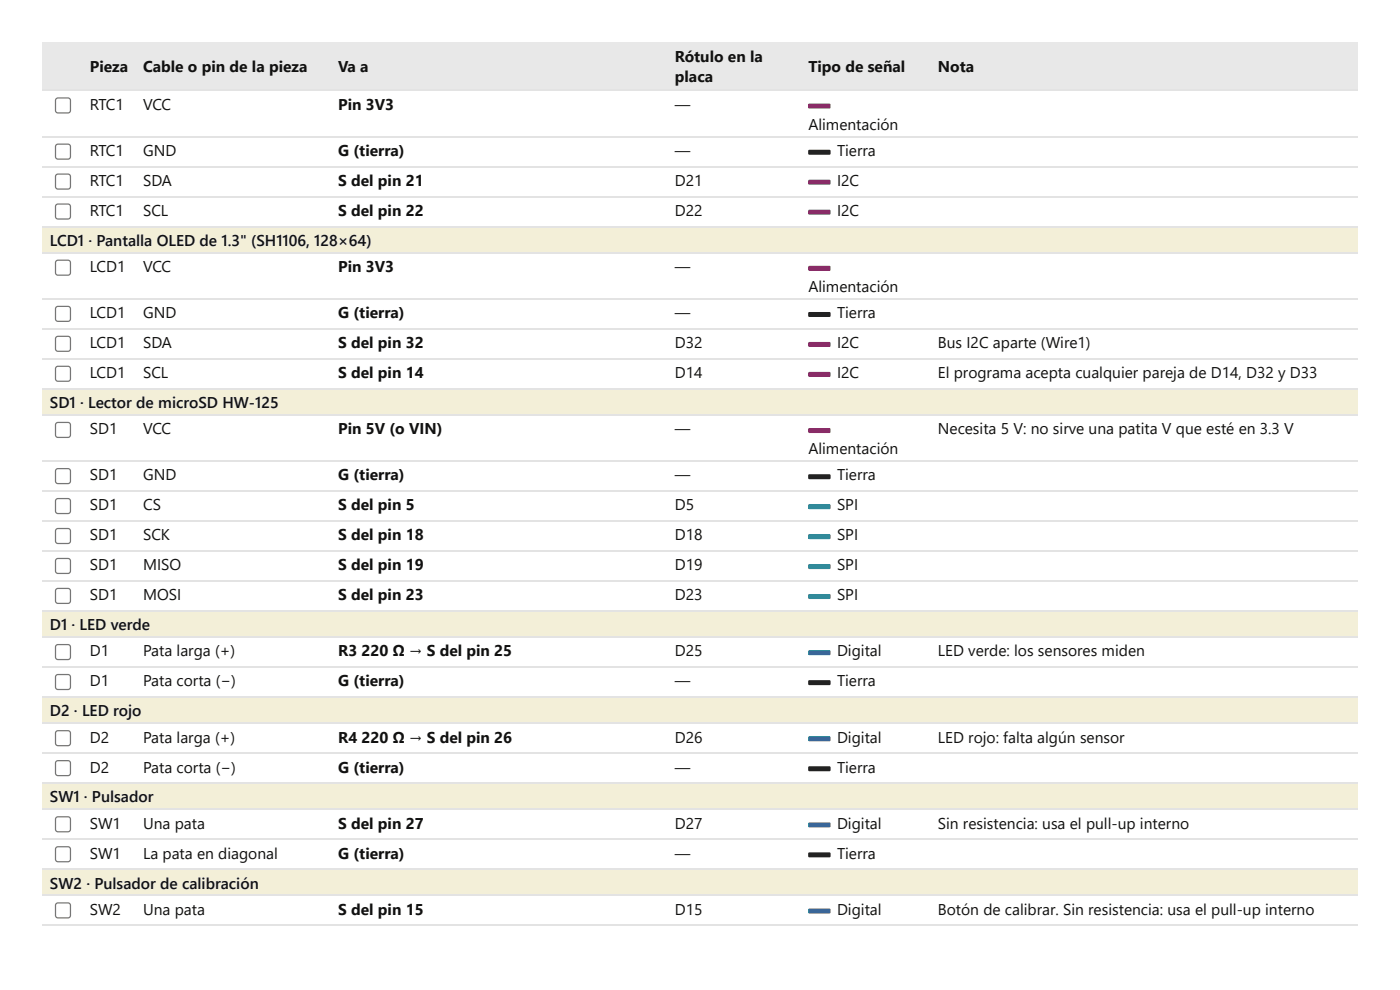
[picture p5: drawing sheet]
<svg xmlns="http://www.w3.org/2000/svg" width="297mm" height="210mm" viewBox="0 0 297 210" stroke-linecap="round" stroke-linejoin="round" font-family="sans-serif">
<g fill="#e8e8e8">
<path d="M9 9h8.5v10.3h-8.5z"/>
<path d="M17.5 9h11.3v10.3h-11.3z"/>
<path d="M28.8 9h41.3v10.3h-41.3z"/>
<path d="M70.1 9h71.5v10.3h-71.5z"/>
<path d="M141.6 9h28.3v10.3h-28.3z"/>
<path d="M169.9 9h27.5v10.3h-27.5z"/>
<path d="M197.4 9h90.6v10.3h-90.6z"/>
</g>
<g fill="#f3efd8">
<path d="M9 48.2h279v5.5h-279z"/>
<path d="M9 82.5h279v5.6h-279z"/>
<path d="M9 129.6h279v5.6h-279z"/>
<path d="M9 147.9h279v5.6h-279z"/>
<path d="M9 166.2h279v5.5h-279z"/>
<path d="M9 184.4h279v5.6h-279z"/>
</g>
<path d="M9 19.2h279" fill="none" stroke="#999" stroke-width=".26"/>
<g fill="none" stroke="#e3e3e3" stroke-width=".26">
<path d="M9 19.2h279M9 29h279M9 35.3h279M9 41.7h279M9 48h279M9 53.6h279M9 63.4h279M9 69.7h279M9 76.1h279M9 82.4h279M9 88h279M9 97.8h279"/>
<path d="M9 104.1h279M9 110.5h279M9 116.8h279M9 123.2h279M9 129.5h279M9 135.1h279M9 141.4h279M9 147.8h279M9 153.3h279M9 159.7h279M9 166h279M9 171.6h279"/>
<path d="M9 177.9h279M9 184.3h279M9 189.8h279M9 196.2h279"/>
</g>
<path d="M11.8 20.8l.4-.1h2.3l.4 .1 .1 .4v2.3l-.1 .4-.4 .1h-2.3l-.4-.1-.1-.4v-2.3z" fill="#fff"/>
<path d="M11.9 20.9l.4-.1h2.1l.4 .1 .1 .4v2.1l-.1 .4-.4 .1h-2.1l-.4-.1-.1-.4v-2.1z" fill="none" stroke="#767676" stroke-width=".26"/>
<path d="M171.5 22h4.4l.3 .1v.7l-.3 .2h-4.2l-.2-.1z" fill="#c62828"/>
<path d="M11.8 30.6l.4-.1h2.3l.4 .1 .1 .4v2.3l-.1 .4-.4 .1h-2.3l-.4-.1-.1-.4v-2.3z" fill="#fff"/>
<path d="M11.9 30.7l.4-.1h2.1l.4 .1 .1 .4v2.1l-.1 .4-.4 .1h-2.1l-.4-.1-.1-.4v-2.1z" fill="none" stroke="#767676" stroke-width=".26"/>
<path d="M171.5 31.8l4.4-.1 .3 .2v.6l-.3 .3h-4.2l-.2-.2z" fill="#222"/>
<path d="M11.8 37l.4-.2h2.3l.4 .2 .1 .4v2.2l-.1 .4-.4 .2h-2.3l-.4-.2-.1-.4v-2.2z" fill="#fff"/>
<path d="M11.9 37.1l.4-.2h2.1l.4 .2 .1 .3v2.2l-.1 .3-.4 .2h-2.1l-.4-.2-.1-.3v-2.2z" fill="none" stroke="#767676" stroke-width=".26"/>
<path d="M171.5 38.2l4.4-.1 .3 .2v.6l-.3 .3h-4.2l-.2-.2z" fill="#6a1b9a"/>
<path d="M11.8 43.3l.4-.1h2.3l.4 .1 .1 .4v2.3l-.1 .4-.4 .1h-2.3l-.4-.1-.1-.4v-2.3z" fill="#fff"/>
<path d="M11.9 43.4l.4-.1h2.1l.4 .1 .1 .4v2.1l-.1 .4-.4 .1h-2.1l-.4-.1-.1-.4v-2.1z" fill="none" stroke="#767676" stroke-width=".26"/>
<path d="M171.5 44.5l4.4-.1 .3 .2v.6l-.3 .3h-4.2l-.3-.3z" fill="#6a1b9a"/>
<path d="M11.8 55.2l.4-.1h2.3l.4 .1 .1 .4v2.3l-.1 .4-.4 .1h-2.3l-.4-.1-.1-.4v-2.3z" fill="#fff"/>
<path d="M11.9 55.3l.4-.1h2.1l.4 .1 .1 .4v2.1l-.1 .4-.4 .1h-2.1l-.4-.1-.1-.4v-2.1z" fill="none" stroke="#767676" stroke-width=".26"/>
<path d="M171.5 56.4h4.4l.3 .1v.6l-.3 .3h-4.2l-.2-.1z" fill="#c62828"/>
<path d="M11.8 65l.4-.1h2.3l.4 .1 .1 .4v2.3l-.1 .4-.4 .1h-2.3l-.4-.1-.1-.4v-2.3z" fill="#fff"/>
<path d="M11.9 65.1l.4-.1h2.1l.4 .1 .1 .4v2.1l-.1 .4-.4 .1h-2.1l-.4-.1-.1-.4v-2.1z" fill="none" stroke="#767676" stroke-width=".26"/>
<path d="M171.5 66.2l4.4-.1 .3 .2v.6l-.3 .3h-4.2l-.2-.2z" fill="#222"/>
<path d="M11.8 71.4l.4-.2h2.3l.4 .2 .1 .4v2.2l-.1 .4-.4 .2h-2.3l-.4-.2-.1-.4v-2.2z" fill="#fff"/>
<path d="M11.9 71.5l.4-.2h2.1l.4 .2 .1 .3v2.2l-.1 .3-.4 .2h-2.1l-.4-.2-.1-.3v-2.2z" fill="none" stroke="#767676" stroke-width=".26"/>
<path d="M171.5 72.6l4.4-.1 .3 .2v.6l-.3 .3h-4.2l-.2-.2z" fill="#6a1b9a"/>
<path d="M11.8 77.7l.4-.1h2.3l.4 .1 .1 .4v2.3l-.1 .4-.4 .1h-2.3l-.4-.1-.1-.4v-2.3z" fill="#fff"/>
<path d="M11.9 77.8l.4-.1h2.1l.4 .1 .1 .4v2.1l-.1 .4-.4 .1h-2.1l-.4-.1-.1-.4v-2.1z" fill="none" stroke="#767676" stroke-width=".26"/>
<path d="M171.5 78.9l4.4-.1 .3 .2v.6l-.3 .3h-4.2l-.3-.3z" fill="#6a1b9a"/>
<path d="M11.8 89.6l.4-.1h2.3l.4 .1 .1 .4v2.3l-.1 .4-.4 .1h-2.3l-.4-.1-.1-.4v-2.3z" fill="#fff"/>
<path d="M11.9 89.7l.4-.1h2.1l.4 .1 .1 .4v2.1l-.1 .4-.4 .1h-2.1l-.4-.1-.1-.4v-2.1z" fill="none" stroke="#767676" stroke-width=".26"/>
<path d="M171.5 90.8h4.4l.3 .1v.6l-.3 .3h-4.2l-.2-.2z" fill="#c62828"/>
<path d="M11.8 99.4l.4-.1h2.3l.4 .1 .1 .4v2.3l-.1 .4-.4 .1h-2.3l-.4-.1-.1-.4v-2.3z" fill="#fff"/>
<path d="M11.9 99.5l.4-.1h2.1l.4 .1 .1 .4v2.1l-.1 .4-.4 .1h-2.1l-.4-.1-.1-.4v-2.1z" fill="none" stroke="#767676" stroke-width=".26"/>
<path d="M171.5 100.6l4.4-.1 .3 .2v.6l-.3 .3h-4.2l-.2-.2z" fill="#222"/>
<path d="M11.8 105.8l.4-.2h2.3l.4 .2 .1 .4v2.2l-.1 .4-.4 .2h-2.3l-.4-.2-.1-.4v-2.2z" fill="#fff"/>
<path d="M11.9 105.9l.4-.2h2.1l.4 .2 .1 .3v2.1l-.1 .4-.4 .2h-2.1l-.4-.2-.1-.4v-2.1z" fill="none" stroke="#767676" stroke-width=".26"/>
<path d="M171.5 107l4.4-.1 .3 .2v.6l-.3 .2h-4.2l-.2-.1z" fill="#00838f"/>
<path d="M11.8 112.1l.4-.1h2.3l.4 .1 .1 .4v2.3l-.1 .4-.4 .1h-2.3l-.4-.1-.1-.4v-2.3z" fill="#fff"/>
<path d="M11.9 112.2l.4-.1h2.1l.4 .1 .1 .4v2.1l-.1 .4-.4 .1h-2.1l-.4-.1-.1-.4v-2.1z" fill="none" stroke="#767676" stroke-width=".26"/>
<path d="M171.5 113.3l4.4-.1 .3 .2v.6l-.3 .3h-4.2l-.3-.3z" fill="#00838f"/>
<path d="M11.8 118.5l.4-.2h2.3l.4 .2 .1 .4v2.2l-.1 .4-.4 .2h-2.3l-.4-.2-.1-.4v-2.2z" fill="#fff"/>
<path d="M11.9 118.6l.4-.2h2.1l.4 .2 .1 .3v2.1l-.1 .4-.4 .2h-2.1l-.4-.2-.1-.4v-2.1z" fill="none" stroke="#767676" stroke-width=".26"/>
<path d="M171.5 119.7l4.4-.1 .3 .2v.6l-.3 .2h-4.2l-.3-.2z" fill="#00838f"/>
<path d="M11.8 124.8l.4-.1h2.3l.4 .1 .1 .4v2.3l-.1 .4-.4 .1h-2.3l-.4-.1-.1-.4v-2.3z" fill="#fff"/>
<path d="M11.9 124.9l.4-.1h2.1l.4 .1 .1 .4v2.1l-.1 .4-.4 .1h-2.1l-.4-.1-.1-.4v-2.1z" fill="none" stroke="#767676" stroke-width=".26"/>
<path d="M171.5 126l4.4-.1 .3 .2v.6l-.3 .3h-4.2l-.2-.2z" fill="#00838f"/>
<path d="M11.8 136.7l.4-.1h2.3l.4 .1 .1 .4v2.3l-.1 .4-.4 .1h-2.3l-.4-.1-.1-.4v-2.3z" fill="#fff"/>
<path d="M11.9 136.8l.4-.1h2.1l.4 .1 .1 .4v2.1l-.1 .4-.4 .1h-2.1l-.4-.1-.1-.4v-2.1z" fill="none" stroke="#767676" stroke-width=".26"/>
<path d="M171.5 137.9l4.4-.1 .3 .2v.6l-.3 .3h-4.2l-.2-.2z" fill="#1565c0"/>
<path d="M11.8 143.1l.4-.2h2.3l.4 .2 .1 .4v2.2l-.1 .4-.4 .2h-2.3l-.4-.2-.1-.4v-2.2z" fill="#fff"/>
<path d="M11.9 143.2l.4-.2h2.1l.4 .2 .1 .3v2.2l-.1 .3-.4 .2h-2.1l-.4-.2-.1-.3v-2.2z" fill="none" stroke="#767676" stroke-width=".26"/>
<path d="M171.5 144.3l4.4-.1 .3 .2v.6l-.3 .3h-4.2l-.2-.2z" fill="#222"/>
<path d="M11.8 155l.4-.2h2.3l.4 .2 .1 .4v2.2l-.1 .4-.4 .2h-2.3l-.4-.2-.1-.4v-2.2z" fill="#fff"/>
<path d="M11.9 155.1l.4-.2h2.1l.4 .2 .1 .3v2.2l-.1 .3-.4 .2h-2.1l-.4-.2-.1-.3v-2.2z" fill="none" stroke="#767676" stroke-width=".26"/>
<path d="M171.5 156.2l4.4-.1 .3 .2v.6l-.3 .3h-4.2l-.2-.2z" fill="#1565c0"/>
<path d="M11.8 161.3l.4-.1h2.3l.4 .1 .1 .4v2.3l-.1 .4-.4 .1h-2.3l-.4-.1-.1-.4v-2.3z" fill="#fff"/>
<path d="M11.9 161.4l.4-.1h2.1l.4 .1 .1 .4v2.1l-.1 .4-.4 .1h-2.1l-.4-.1-.1-.4v-2.1z" fill="none" stroke="#767676" stroke-width=".26"/>
<path d="M171.5 162.5h4.4l.3 .1v.6l-.3 .3h-4.2l-.2-.2z" fill="#222"/>
<path d="M11.8 173.2l.4-.1h2.3l.4 .1 .1 .4v2.3l-.1 .4-.4 .1h-2.3l-.4-.1-.1-.4v-2.3z" fill="#fff"/>
<path d="M11.9 173.3l.4-.1h2.1l.4 .1 .1 .4v2.1l-.1 .4-.4 .1h-2.1l-.4-.1-.1-.4v-2.1z" fill="none" stroke="#767676" stroke-width=".26"/>
<path d="M171.5 174.4h4.4l.3 .1v.7l-.3 .2h-4.2l-.3-.2z" fill="#1565c0"/>
<path d="M11.8 179.6l.4-.2h2.3l.4 .2 .1 .4v2.2l-.1 .4-.4 .2h-2.3l-.4-.2-.1-.4v-2.2z" fill="#fff"/>
<path d="M11.9 179.7l.4-.2h2.1l.4 .2 .1 .3v2.2l-.1 .3-.4 .2h-2.1l-.4-.2-.1-.3v-2.2z" fill="none" stroke="#767676" stroke-width=".26"/>
<path d="M171.5 180.8l4.4-.1 .3 .2v.6l-.3 .3h-4.2l-.3-.3z" fill="#222"/>
<path d="M11.8 191.5l.4-.2h2.3l.4 .2 .1 .4v2.3l-.1 .3-.4 .2h-2.3l-.4-.2-.1-.3v-2.3z" fill="#fff"/>
<path d="M11.9 191.6l.4-.2h2.1l.4 .2 .1 .4v2.1l-.1 .3-.4 .2h-2.1l-.4-.2-.1-.3v-2.1z" fill="none" stroke="#767676" stroke-width=".26"/>
<path d="M171.5 192.7l4.4-.1 .3 .2v.6l-.3 .3h-4.2l-.2-.2z" fill="#1565c0"/>
<g font-size="3.3" fill="#111">
<text x="19" y="15.3">Pieza</text>
<text x="30.4" y="15.3">Cable o pin de la pieza</text>
<text x="71.7" y="15.3">Va a</text>
<text x="143.2" y="13.2">Rótulo en la</text>
<text x="143.2" y="17.5">placa</text>
<text x="171.5" y="15.3">Tipo de señal</text>
<text x="199" y="15.3">Nota</text>
<text x="19" y="23.3">RTC1</text>
<text x="30.4" y="23.3">VCC</text>
<text x="71.7" y="23.3">Pin 3V3</text>
<text x="143.2" y="23.3">—</text>
<text x="171.5" y="27.5">Alimentación</text>
<text x="19" y="33.1">RTC1</text>
<text x="30.4" y="33.1">GND</text>
<text x="71.7" y="33.1">G (tierra)</text>
<text x="143.2" y="33.1">—</text>
<text x="177.6" y="33.1">Tierra</text>
<text x="19" y="39.4">RTC1</text>
<text x="30.4" y="39.4">SDA</text>
<text x="71.7" y="39.4">S del pin 21</text>
<text x="143.2" y="39.4">D21</text>
<text x="177.6" y="39.4">I2C</text>
<text x="19" y="45.8">RTC1</text>
<text x="30.4" y="45.8">SCL</text>
<text x="71.7" y="45.8">S del pin 22</text>
<text x="143.2" y="45.8">D22</text>
<text x="177.6" y="45.8">I2C</text>
<text x="10.6" y="52.1">LCD1 · Pantalla OLED de 1.3&quot; (SH1106, 128×64)</text>
<text x="19" y="57.7">LCD1</text>
<text x="30.4" y="57.7">VCC</text>
<text x="71.7" y="57.7">Pin 3V3</text>
<text x="143.2" y="57.7">—</text>
<text x="171.5" y="61.9">Alimentación</text>
<text x="19" y="67.5">LCD1</text>
<text x="30.4" y="67.5">GND</text>
<text x="71.7" y="67.5">G (tierra)</text>
<text x="143.2" y="67.5">—</text>
<text x="177.6" y="67.5">Tierra</text>
<text x="19" y="73.8">LCD1</text>
<text x="30.4" y="73.8">SDA</text>
<text x="71.7" y="73.8">S del pin 32</text>
<text x="143.2" y="73.8">D32</text>
<text x="177.6" y="73.8">I2C</text>
<text x="199" y="73.8">Bus I2C aparte (Wire1)</text>
<text x="19" y="80.2">LCD1</text>
<text x="30.4" y="80.2">SCL</text>
<text x="71.7" y="80.2">S del pin 14</text>
<text x="143.2" y="80.2">D14</text>
<text x="177.6" y="80.2">I2C</text>
<text x="199" y="80.2">El programa acepta cualquier pareja de D14, D32 y D33</text>
<text x="10.6" y="86.5">SD1 · Lector de microSD HW-125</text>
<text x="19" y="92.1">SD1</text>
<text x="30.4" y="92.1">VCC</text>
<text x="71.7" y="92.1">Pin 5V (o VIN)</text>
<text x="143.2" y="92.1">—</text>
<text x="199" y="92.1">Necesita 5 V: no sirve una patita V que esté en 3.3 V</text>
<text x="19" y="101.9">SD1</text>
<text x="30.4" y="101.9">GND</text>
<text x="71.7" y="101.9">G (tierra)</text>
<text x="143.2" y="101.9">—</text>
<text x="171.5" y="96.3">Alimentación</text>
<text x="177.6" y="101.9">Tierra</text>
<text x="19" y="108.2">SD1</text>
<text x="30.4" y="108.2">CS</text>
<text x="71.7" y="108.2">S del pin 5</text>
<text x="143.2" y="108.2">D5</text>
<text x="177.6" y="108.2">SPI</text>
<text x="19" y="114.6">SD1</text>
<text x="30.4" y="114.6">SCK</text>
<text x="71.7" y="114.6">S del pin 18</text>
<text x="143.2" y="114.6">D18</text>
<text x="177.6" y="114.6">SPI</text>
<text x="19" y="120.9">SD1</text>
<text x="30.4" y="120.9">MISO</text>
<text x="71.7" y="120.9">S del pin 19</text>
<text x="143.2" y="120.9">D19</text>
<text x="177.6" y="120.9">SPI</text>
<text x="19" y="127.3">SD1</text>
<text x="30.4" y="127.3">MOSI</text>
<text x="71.7" y="127.3">S del pin 23</text>
<text x="143.2" y="127.3">D23</text>
<text x="177.6" y="127.3">SPI</text>
<text x="10.6" y="133.6">D1 · LED verde</text>
<text x="19" y="139.2">D1</text>
<text x="30.4" y="139.2">Pata larga (+)</text>
<text x="71.7" y="139.2">R3 220 Ω → S del pin 25</text>
<text x="143.2" y="139.2">D25</text>
<text x="177.6" y="139.2">Digital</text>
<text x="199" y="139.2">LED verde: los sensores miden</text>
<text x="19" y="145.5">D1</text>
<text x="30.4" y="145.5">Pata corta (−)</text>
<text x="71.7" y="145.5">G (tierra)</text>
<text x="143.2" y="145.5">—</text>
<text x="177.6" y="145.5">Tierra</text>
<text x="10.6" y="151.9">D2 · LED rojo</text>
<text x="19" y="157.4">D2</text>
<text x="30.4" y="157.4">Pata larga (+)</text>
<text x="71.7" y="157.4">R4 220 Ω → S del pin 26</text>
<text x="143.2" y="157.4">D26</text>
<text x="177.6" y="157.4">Digital</text>
<text x="199" y="157.4">LED rojo: falta algún sensor</text>
<text x="19" y="163.8">D2</text>
<text x="30.4" y="163.8">Pata corta (−)</text>
<text x="71.7" y="163.8">G (tierra)</text>
<text x="143.2" y="163.8">—</text>
<text x="177.6" y="163.8">Tierra</text>
<text x="10.6" y="170.1">SW1 · Pulsador</text>
<text x="19" y="175.7">SW1</text>
<text x="30.4" y="175.7">Una pata</text>
<text x="71.7" y="175.7">S del pin 27</text>
<text x="143.2" y="175.7">D27</text>
<text x="177.6" y="175.7">Digital</text>
<text x="199" y="175.7">Sin resistencia: usa el pull-up interno</text>
<text x="19" y="182">SW1</text>
<text x="30.4" y="182">La pata en diagonal</text>
<text x="71.7" y="182">G (tierra)</text>
<text x="143.2" y="182">—</text>
<text x="177.6" y="182">Tierra</text>
<text x="10.6" y="188.4">SW2 · Pulsador de calibración</text>
<text x="19" y="193.9">SW2</text>
<text x="30.4" y="193.9">Una pata</text>
<text x="71.7" y="193.9">S del pin 15</text>
<text x="143.2" y="193.9">D15</text>
<text x="177.6" y="193.9">Digital</text>
<text x="199" y="193.9">Botón de calibrar. Sin resistencia: usa el pull-up interno</text>
</g>
</svg>
